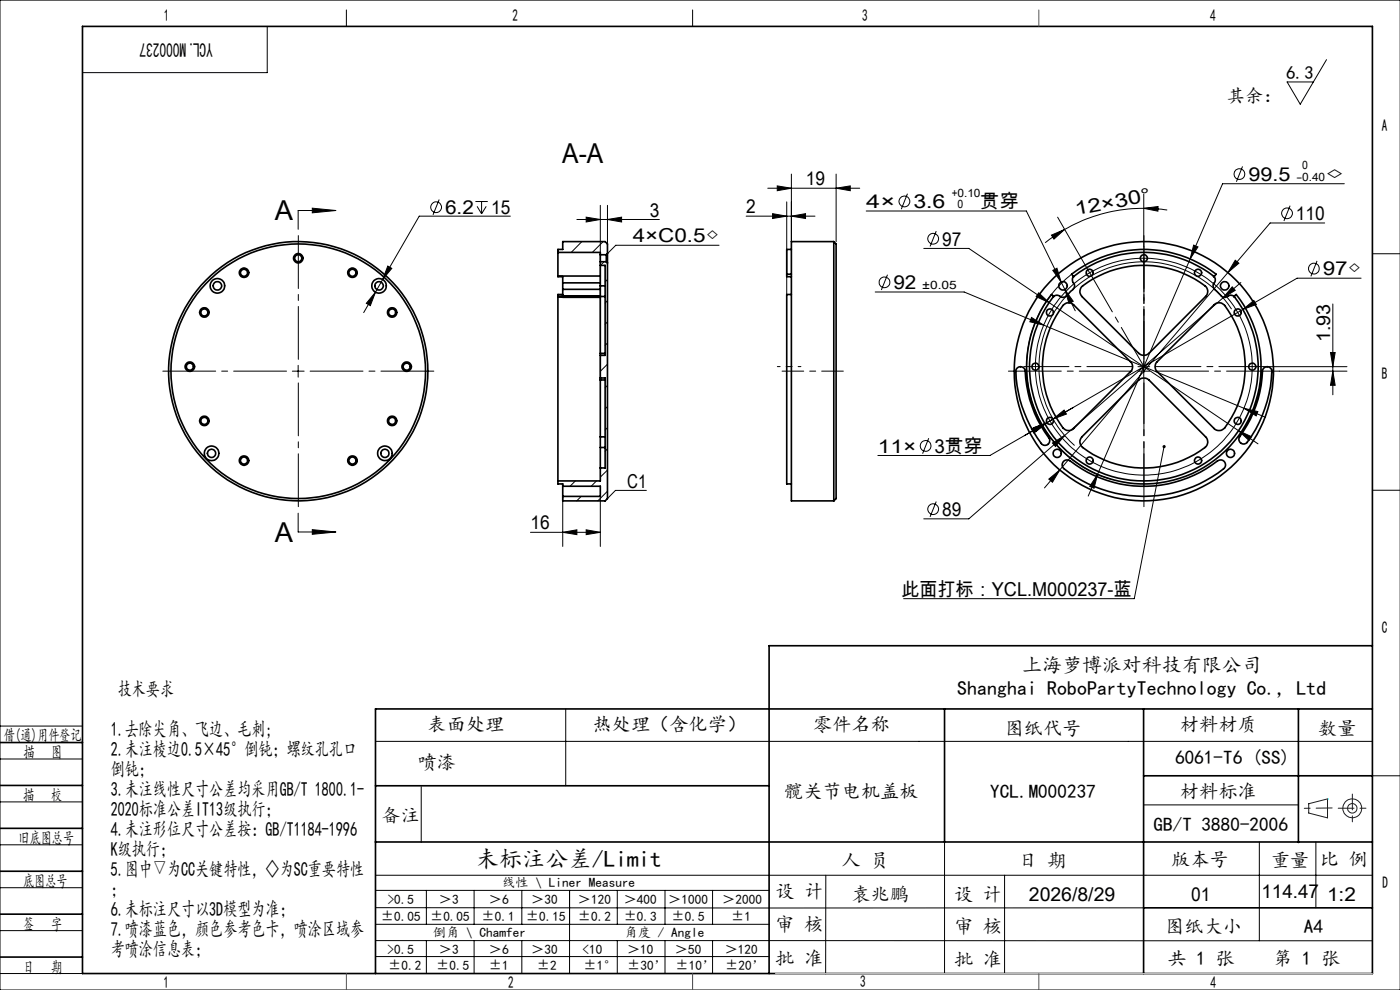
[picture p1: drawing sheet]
<svg xmlns="http://www.w3.org/2000/svg" width="297mm" height="210mm" viewBox="0 0 297 210" stroke-linecap="round" stroke-linejoin="round" font-family="sans-serif">
<g fill="none" stroke="#000" stroke-width=".21">
<path d="M0 0h297v210h-297zM56.7 5.6v9.8h-39.2M73.5 2.1v3.5M146.9 2.1v3.5M281.4 12.7l-5.6 9.4-2.7-4.7h5.5M162.9 39.9h19.5M164.9 39.4l3 .5-3 .6zM167.9 36.9v14.4M177.4 39.9l3-.5v1.1zM177.4 36.9v14.4M263.6 35.3l-1.3 3.3M285.2 39h-25.8l-6.9 15.9"/>
<path d="M66.3 44.2l5 .5-5 .4zM71.3 44.7h-8v3.9M81.2 59.3l-1.5 2.7M82.3 56.4l.8 .5-1.9 2.4zM93.2 42.3l-1.3 3.3M100.9 42.7h2.6M101.2 43.8l1 1.6M102.2 42.7v2.7M103.2 43.8l-1 1.6M108.3 45.9h-19.4l-7.7 13.4M122.4 46.6h17.5M123.4 51.3l-2.2 2.2"/>
<path d="M124.4 46.1l3 .5-3 .5zM127.4 43.6v37M128 51.3l-2.3 2.2M128.2 55.5l-.8 .8M128.9 46.6l3-.5v1zM128.9 43.6v12.2M128.9 59.3l-.5 .5M152.5 52h-21.9l-1.7 1.8M158.3 45.9h14.6M163.9 45.3l3 .6-3 .4zM166.9 42.8v19.7M167.9 45.9l3-.6v1z"/>
<path d="M183.8 44.8h33.9l7.4 15M188.3 58.3l-1.3 3.2M192.5 41.1l-1.3 3.3M196 52.7h9.5l17.1 11.5M198.6 49l-1.3 3.3M223.1 49.9l2.7-1.2-2.2 2zM223.3 57.4l.9-.5 .9 2.9zM224.4 46.1l6.7 11.7M225.1 59.8l.8 1.6M225.8 48.7l-4.1 2.8M227.3 58.2a24.9 24.9 0 0 0 8.3 43.4M242.6 44.2l3.1-.4-.1 1z"/>
<path d="M242.6 44.2a33.4 33.4 0 0 0-16.8 4.5M242.6 44.2l2.5 .1 2.5 .2M242.6 41.2v11.1M252.5 54.9l-21.6 50.3M253.2 52l.9 .4-1.6 2.5zM262 55.2l.8 .6-2.3 2zM263.2 59.9l-3.7 3.3M273.7 43.6l-1.3 3.3M279.4 55.3l-1.3 3.3M281 47.3h-11.5l-44.7 52.4M288.7 59h-13.5l-11.5 6.6M291.1 53.8h5.9"/>
<path d="M62 78.7h2.5M63.3 77.5v2.5M79.7 62l-1.1 2.8-.9-.5zM79.7 62l-2.5 4.3M128.9 63.8l-.5 .5M128.9 68.3l-.5 .5M128.9 72.8l-.5 .5M128.9 77.2l-1.5 1.6M185.7 61.9h18.8l16.9 7.1M218.8 67.3l2.6 1.7-2.9-.7zM220.3 62.1l2.3 2.1-2.8-1.3zM221.4 69l42.5 17.6"/>
<path d="M222.6 64.2l40.1 27.2M225.9 61.4l1.8 2.5-.9 .4zM225.9 61.4l2.2 4.5M226.2 62.8a22.3 22.3 0 0 0 1.8 31.7M227.6 61.4a22.2 22.2 0 0 1 33.7 4.2M241.4 77.8h2.5M241.4 78.7h2.5M242.6 76.5v3.5M259.5 63.2l-33.7 29.2M261.4 60.8l.6 .8-2.5 1.6zM263.7 65.6l2.3-1.9 .5 .9zM263.7 65.6l-42 24.3"/>
<path d="M268.1 77.8h17.6M271.4 78.7h14.3M282.3 74.8h.9l-.4 3zM282.8 64.5v19.2M282.8 78.7l.4 3h-.9zM128.9 81.8l-.5 .5M128.9 86.2l-.5 .5M128.9 90.7l-.5 .5M128.9 95.2l-.5 .5M128.9 99.7l-1.5 1.5M197 92.9l-1.3 3.3M218.8 91l2.9-1.1-2.4 2z"/>
<path d="M219.3 90.7l2.8-1-2.4 1.9zM222.1 89.7l-12.1 6.9h-23.8M223.3 94l2.5-1.6-1.9 2.3zM223.4 88.9l2.3-1.9 .5 .8zM223.4 88.9l-1.3 .8M224.8 99.7l-3.2 3.8M225.8 92.4l-20.3 17.7h-9.5M227.7 86.4l-4.3 2.5M246.9 94.7l-6.3 32.3h-48.9M262.7 91.4l2.8 1.2-.5 .8zM262.7 91.4l4.2 2.7M263.9 86.6l4.6 1.9"/>
<path d="M263.9 86.6l2.9 .7-.3 .9zM63.3 108.9v3.9h8M66.3 112.4l5 .4-5 .5zM112.5 112.9h14.9M119.4 112.9l3-.5v1zM119.4 105.3v10.6M122.1 102l-1.2 1.1M123.3 105.3l-1 .9M124.4 112.4l3 .5-3 .5zM126.5 102l-1.1 1.1M127.4 105.3v10.6M128.9 104.2l-2.1 2"/>
<path d="M137.1 104h-6.5l-1.7 1.8M198.6 106.4l-1.3 3.2M222.5 101.6l2.3-1.9-1.5 2.6zM232.8 100.6l-.7 3-.9-.4zM291.1 104h5.9M0 154h17.5M79.7 157.3h211.4M120 150.4v16.3M0 179.2h17.5M0 161h17.5M0 170.1h17.5M89.4 166.9v11.8"/>
<path d="M200.4 178.6v27.9M242.6 170.7h32.8M267.2 178.6v21M279.2 178.6v14M291.1 164.6h6M0 188.3h17.5M0 197.4h17.5M79.7 185.7h211.4M79.7 199.5l211.4 .1M79.7 192.5l162.9 .1M79.7 188.9h83.5M79.7 196.1h83.5"/>
<path d="M90.5 188.9v7.2M90.5 199.5v7M100.6 188.9v7.2M100.6 199.5v7M110.7 188.9v7.2M110.7 199.5v7M120.8 188.9v17.6M131 188.9v7.2M131 199.5v7M141.1 188.9v7.2M141.1 199.5v7M151.2 188.9v7.2"/>
<path d="M151.2 199.5v7M175.2 185.7v20.9M213.1 185.7v20.8M0 206.5h17.5M79.7 202.9h83.5M163.2 206.5h127.9"/>
<circle cx="263" cy="36.9" r="1.14"/>
<circle cx="92.5" cy="44" r="1.14"/>
<circle cx="187.6" cy="59.9" r="1.14"/>
<circle cx="191.9" cy="42.7" r="1.15"/>
<circle cx="198" cy="50.6" r="1.15"/>
<circle cx="273" cy="45.3" r="1.14"/>
<circle cx="278.7" cy="57" r="1.14"/>
<circle cx="242.7" cy="77.8" r="23"/>
<circle cx="196.4" cy="94.6" r="1.15"/>
<circle cx="198" cy="108" r="1.15"/>
</g>
<g fill="none" stroke="#191924" stroke-width=".21">
<path d="M277.6 170.5l4-1v4l-4-1z"/>
<circle cx="286.9" cy="171.5" r="1.01"/>
<circle cx="286.9" cy="171.5" r="2"/>
</g>
<path d="M164.9 77.8h5" fill="none" stroke="#000" stroke-width=".21" stroke-dasharray="30.5 1.3 1.3 1.3" stroke-dashoffset="29.9"/>
<path d="M178.9 78.7h-13" fill="none" stroke="#000" stroke-width=".21" stroke-dasharray="30.5 1.3 1.3 1.3" stroke-dashoffset="25.9"/>
<path d="M242.7 54.8v23M240.2 77.8h-23M242.7 75.3v-23M242.7 77.8l-11.5-20M245.2 77.8h23M242.7 80.3v23" fill="none" stroke="#000" stroke-width=".21" stroke-dasharray="30.5 1.3 1.3 1.3" stroke-dashoffset="20.9"/>
<path d="M60.8 78.7h-26.3M63.3 76.2v-26.2M65.8 78.7h26.2M240.2 78.7h-26.3M242.7 76.2v-26.2M245.2 78.7h26.2M63.3 81.2v26.3M242.7 81.2v26.3" fill="none" stroke="#000" stroke-width=".21" stroke-dasharray="30.5 1.3 1.3 1.3" stroke-dashoffset="19.3"/>
<g fill="none" stroke="#000" stroke-width=".35">
<path d="M17.5 5.6h273.6v200.9h-273.6zM118.4 53.5v5.1M118.4 58.6v.1h1v1.3M118.4 53.5v-.6h1v-1.6h9l.5 .4v2.1M118.4 58.6h9M118.4 53.5h9v.5M119.4 60v1.4M119.4 60h8M127.4 56.3v4.3M127.4 54v1.5M127.4 56.3h1v19.1h-1M127.4 55.5v.8"/>
<path d="M127.4 55.5h1.2M127.4 54h1.2M128.6 54v1.5M128.6 55.5l.3 .3M128.9 53.8v2M128.9 55.8v50l-.5 .4h-9v-.9M128.9 53.8l-.3 .2M166.9 58.2h1M166.9 58.2v.5h1M167.9 52.9h-1v5.3M176.9 51.3v54.9M176.9 51.3h-9v54.9h9"/>
<path d="M176.9 51.3l.5 .4v54.1l-.5 .4M227.8 58.7a24.2 24.2 0 0 1 29.8 0M227.8 58.7l-.5-.5a24.9 24.9 0 0 1 30.7 0l-.4 .5M227.8 58.7a1.21 1.21 0 0 0 .1 1.6 1.33 1.33 0 0 1-.8 1.6l-.3 .3a1.51 1.51 0 0 1-1.6 .8 1.25 1.25 0 0 0-1.6-.1M257.6 58.7a1.16 1.16 0 0 1-.2 1.6 1.77 1.77 0 0 0 1 1.7l.2 .2a1.49 1.49 0 0 0 1.5 .8 1.31 1.31 0 0 1 1.7-.1M118.4 63v39M118.4 62.9v.1M118.4 62.9h1M118.4 63h1M119.4 61.4v1.4M119.4 62.8v.3h8M119.4 62.5h-1v.4"/>
<path d="M119.4 61.4h8M119.4 62.8h8M127.4 75v.4M127.4 60.6v2.3M127.4 75h1M127.4 60.6h1M127.4 62.9v12.1M127.4 75.4v4.8M127.4 62.9h1M167.9 62.5h-1v40.1h1M215.8 78.1a1 1 0 0 1 1-.3 1 1 0 0 1 .7 .9 25.7 25.7 0 0 0 5.2 14.5 1.01 1.01 0 0 1-.5 1.2 1.01 1.01 0 0 1-1.3-.3 26.2 26.2 0 0 1-5.4-15.7zM223.6 62.9a24.2 24.2 0 0 0 2.7 32.7 24.2 24.2 0 0 0 32.8 0 24.2 24.2 0 0 0 2.7-32.7"/>
<path d="M223.6 62.9l-.5-.4a24.9 24.9 0 0 0 2.7 33.6 24.9 24.9 0 0 0 33.7 0 24.9 24.9 0 0 0 2.8-33.6l-.5 .4M225.5 64.8a1.54 1.54 0 0 1 2.3-.1l12 12a1.45 1.45 0 0 1 0 2.1l-12 12.1a1.54 1.54 0 0 1-2.3-.1 21.5 21.5 0 0 1 0-26zM229.4 60.8a21.4 21.4 0 0 1 26.5 0l.3 .9-.1 .7-.3 .5-12.1 12.1a1.58 1.58 0 0 1-2.1 0l-12.3-12.4a1.5 1.5 0 0 1 .1-1.8zM245.3 76.9l12.3-12.2a1.54 1.54 0 0 1 2.2 .1 21.4 21.4 0 0 1-.2 26.2l-.6 .3h-.6l-.8-.4-12.3-12.3-.3-.8zM268.1 78.1a.99 .99 0 0 1 1.1-.2 .99 .99 0 0 1 .6 .9 26.2 26.2 0 0 1-5.5 15.2 .99 .99 0 0 1-1.2-.1 .99 .99 0 0 1-.1-1.3 25.8 25.8 0 0 0 4.9-14.2zM127.4 94.9v4.4M127.4 80.2v.4M127.4 92.7v2.2M127.4 99.3v2.7h-9M127.4 94.9h1M127.4 80.2h1v19.1h-1M127.4 80.6v12.1"/>
<path d="M127.4 80.6h1M127.4 92.7h1M225.6 97.9a1.06 1.06 0 0 1 1.4-.1 25.5 25.5 0 0 0 31.6-.2 1.04 1.04 0 0 1 1.3 .5 1.04 1.04 0 0 1-.3 1.3 27.3 27.3 0 0 1-34.1-.2 1.03 1.03 0 0 1 .1-1.3zM241.6 80.6a1.58 1.58 0 0 1 2.1 0l12.1 12.1a1.47 1.47 0 0 1-.2 2.2 21.5 21.5 0 0 1-26.2-.2l-.2-.6a1.4 1.4 0 0 1 .3-1.4zM118.4 102v.6h1v.5M119.4 103.1v2.2M119.4 103.1h8v2.2h-8M291.1 137h-127.9v69.5M0 157.5h17.5M200.4 150.4v28.2M242.6 150.4v56.1M275.4 150.4v28.3"/>
<path d="M291.1 150.4h-211.4v56.1M0 175.7h17.5M0 166.6h17.5M79.7 166.7h83.5M79.7 178.6h211.4M242.6 164.6h48.5M0 184.8h17.5M0 193.9h17.5M242.6 192.6h48.5M0 203h17.5"/>
<circle cx="51.8" cy="57.9" r=".75"/>
<circle cx="51.8" cy="57.9" r="1"/>
<circle cx="63.3" cy="54.8" r=".75"/>
<circle cx="63.3" cy="54.8" r="1"/>
<circle cx="74.8" cy="57.9" r=".75"/>
<circle cx="74.8" cy="57.9" r="1"/>
<circle cx="231.2" cy="57.9" r=".75"/>
<circle cx="242.7" cy="54.8" r=".75"/>
<circle cx="254.2" cy="57.9" r=".75"/>
<circle cx="40.3" cy="77.8" r=".75"/>
<circle cx="40.3" cy="77.8" r="1"/>
<circle cx="43.3" cy="66.3" r=".75"/>
<circle cx="43.3" cy="66.3" r="1"/>
<circle cx="46.1" cy="60.6" r="1.55"/>
<circle cx="46.1" cy="60.6" r=".89"/>
<circle cx="63.3" cy="78.7" r="27"/>
<circle cx="63.3" cy="78.7" r="27.5"/>
<circle cx="80.4" cy="60.6" r=".89"/>
<circle cx="80.4" cy="60.6" r="1.54"/>
<circle cx="83.2" cy="66.3" r="1"/>
<circle cx="83.2" cy="66.3" r=".74"/>
<circle cx="86.3" cy="77.8" r=".75"/>
<circle cx="86.3" cy="77.8" r="1"/>
<circle cx="219.7" cy="77.8" r=".75"/>
<circle cx="222.7" cy="66.3" r=".75"/>
<circle cx="225.5" cy="60.6" r=".89"/>
<circle cx="242.7" cy="78.7" r="27.5"/>
<circle cx="259.8" cy="60.6" r=".89"/>
<circle cx="262.6" cy="66.3" r=".74"/>
<circle cx="265.7" cy="77.8" r=".75"/>
<circle cx="43.3" cy="89.3" r=".75"/>
<circle cx="43.3" cy="89.3" r="1"/>
<circle cx="44.9" cy="96.2" r=".87"/>
<circle cx="44.9" cy="96.2" r="1.55"/>
<circle cx="51.8" cy="97.7" r=".75"/>
<circle cx="51.8" cy="97.7" r="1"/>
<circle cx="74.8" cy="97.7" r=".75"/>
<circle cx="74.8" cy="97.7" r="1"/>
<circle cx="81.6" cy="96.2" r=".86"/>
<circle cx="81.7" cy="96.2" r="1.55"/>
<circle cx="83.2" cy="89.3" r="1"/>
<circle cx="83.2" cy="89.3" r=".74"/>
<circle cx="222.7" cy="89.3" r=".75"/>
<circle cx="224.3" cy="96.2" r=".86"/>
<circle cx="231.2" cy="97.7" r=".75"/>
<circle cx="254.2" cy="97.7" r=".75"/>
<circle cx="261" cy="96.2" r=".86"/>
<circle cx="262.6" cy="89.3" r=".74"/>
</g>
<path d="M282.6 171.4l-5.9 .1M283.9 171.4h6M286.9 168.4v6" fill="none" stroke="#191924" stroke-width=".21" stroke-dasharray="6.3 1.3 1.3 1.3" stroke-dashoffset="3"/>
<path d="M164.5 206.5h126.6" fill="none" stroke="#c0c0c0" stroke-width=".21"/>
<path d="M220.4 2.1v3.5M73.5 206.5v3.5M146.9 206.5v3.5M220.4 206.5v3.5" fill="none" stroke="#00f" stroke-width=".21"/>
<path d="M281.6 169.5h.1" fill="none" stroke="#0ff" stroke-width=".21"/>
<g fill="#000">
<path d="M246.7 94.6l.3-.2-.1 .3 .1-.3a.33 .33 0 0 1 .3 .4 .33 .33 0 0 1-.5 .2 .33 .33 0 0 1-.1-.4z"/>
<path d="M66.3 44.2l5 .5-5 .4zM66.3 112.4l5 .4-5 .5z"/>
<path d="M242.6 44.2l3.1-.4-.1 1zM223.1 49.9l2.7-1.2-2.2 2z"/>
<path d="M79.7 62l-2 2.3 .9 .5zM82.3 56.4l-1.1 2.9 1.9-2.4zM163.9 45.3l3 .6-3 .4zM167.9 45.9l3-.6v1zM164.9 39.4l3 .5-3 .6zM177.4 39.9l3-.5v1.1zM262.7 91.4l2.3 2 .5-.8zM220.3 62.1l-.5 .8 2.8 1.3zM222.5 101.6l.8 .7 1.5-2.6zM262 55.2l-1.5 2.6 2.3-2zM261.4 60.8l-1.9 2.4 2.5-1.6zM223.3 94l.6 .7 1.9-2.3zM225.9 61.4l.9 2.9 .9-.4zM223.3 57.4l1.8 2.4-.9-2.9zM223.4 88.9l2.8-1.1-.5-.8zM219.3 90.7l.4 .9 2.4-1.9zM232.8 100.6l-1.6 2.6 .9 .4zM253.2 52l-.7 2.9 1.6-2.5zM218.8 91l.5 .9 2.4-2zM263.7 65.6l2.8-1-.5-.9zM124.4 46.1l3 .5-3 .5zM128.9 46.6l3-.5v1z"/>
<path d="M282.3 74.8h.9l-.4 3zM282.8 78.7l.4 3h-.9z"/>
<path d="M263.9 86.6l2.6 1.6 .3-.9zM218.8 67.3l-.3 1 2.9 .7z"/>
<path d="M119.4 112.9l3-.5v1zM124.4 112.4l3 .5-3 .5z"/>
</g>
<g font-size="5.8">
<text x="119.3" y="34.5">A-A</text>
<text x="58.3" y="46.7">A</text>
<text x="58.3" y="114.9">A</text>
</g>
<text font-size="4.9" x="100.9" y="184">未标注公差/Limit</text>
<g font-size="4.2">
<text x="45.1" y="9.2" transform="rotate(-180 45.1 9.2)">YCL.M000237</text>
<text x="216.8" y="142.5">上海萝博派对科技有限公司</text>
<text x="25" y="147.7">技术要求</text>
<text x="203.1" y="147.4">Shanghai RoboPartyTechnology Co., Ltd</text>
<text x="23.5" y="156.2">1.去除尖角、飞边、毛刺;</text>
<text x="23.5" y="160.4">2.未注棱边0.5×45°倒钝；螺纹孔孔口</text>
<text x="23.5" y="164.7">倒钝；</text>
<text x="23.5" y="168.9">3.未注线性尺寸公差均采用GB/T 1800.1-</text>
<text x="23.5" y="173.1">2020标准公差IT13级执行；</text>
<text x="23.5" y="177.4">4.未注形位尺寸公差按：GB/T1184-1996</text>
<text x="23.5" y="181.6">K级执行；</text>
<text x="23.5" y="185.8">5.图中▽为CC关键特性，◇为SC重要特性</text>
<text x="23.5" y="190.1">；</text>
<text x="23.5" y="194.3">6.未标注尺寸以3D模型为准；</text>
<text x="23.5" y="198.5">7.喷漆蓝色，颜色参考色卡，喷涂区域参</text>
<text x="23.5" y="202.8">考喷涂信息表；</text>
</g>
<g font-size="4.1">
<text x="170.9" y="39.3">19</text>
<text x="264.8" y="38.4">99.5</text>
<text x="281.1" y="38.4">◇</text>
<text x="94.4" y="45.4">6.2</text>
<text x="104.2" y="45.4">15</text>
<text x="137.9" y="46">3</text>
<text x="158.3" y="45.2">2</text>
<text x="183.8" y="44.2">4×</text>
<text x="193.8" y="44.2">3.6</text>
<text x="208" y="44.2">贯穿</text>
<text x="228.3" y="45.7" transform="rotate(-11 228.3 45.7)">12×30°</text>
<text x="274.9" y="46.7">110</text>
<text x="134.2" y="51.4">4×C0.5◇</text>
<text x="199.9" y="52.1">97</text>
<text x="280.6" y="58.4">97◇</text>
<text x="189.5" y="61.3">92</text>
<text x="282.2" y="72.6" transform="rotate(-90 282.2 72.6)">1.93</text>
<text x="186.3" y="96">11×</text>
<text x="198.3" y="96">3贯穿</text>
<text x="133.1" y="103.5">C1</text>
<text x="112.5" y="112.3">16</text>
<text x="199.9" y="109.5">89</text>
<text x="191.2" y="126.4">此面打标：YCL.M000237-蓝</text>
<text x="90.7" y="155.1">表面处理</text>
<text x="125.7" y="155.1">热处理（含化学）</text>
<text x="172.5" y="155.1">零件名称</text>
<text x="213.1" y="155.8">图纸代号</text>
<text x="250.3" y="155.1">材料材质</text>
<text x="279.6" y="155.8">数量</text>
<text x="88.6" y="163.2">喷漆</text>
<text x="249.3" y="162.1">6061-T6 (SS)</text>
<text x="166.4" y="169.2">髋关节电机盖板</text>
<text x="210.1" y="169.2">YCL.M000237</text>
<text x="250.3" y="169.2">材料标准</text>
<text x="80.9" y="174.3">备注</text>
<text x="244.7" y="176.3">GB/T 3880-2006</text>
<text x="178.5" y="184">人 员</text>
<text x="216" y="184">日 期</text>
<text x="248.5" y="183.7">版本号</text>
<text x="269.7" y="184">重量</text>
<text x="280" y="183.7">比 例</text>
<text x="164.5" y="190.5">设 计</text>
<text x="180.6" y="191">袁兆鹏</text>
<text x="202.4" y="191">设 计</text>
<text x="218.3" y="191">2026/8/29</text>
<text x="252.7" y="191">01</text>
<text x="267.6" y="190.5">114.47</text>
<text x="281.5" y="191">1:2</text>
<text x="164.5" y="197.4">审 核</text>
<text x="202.4" y="197.9">审 核</text>
<text x="247.2" y="198">图纸大小</text>
<text x="276.6" y="198">A4</text>
<text x="164.5" y="204.6">批 准</text>
<text x="202.4" y="205">批 准</text>
<text x="247.7" y="204.6">共 1 张</text>
<text x="270.1" y="204.6">第 1 张</text>
</g>
<g font-size="3.9">
<text x="272.8" y="16.8">6.3</text>
<text x="260.2" y="21.6">其余：</text>
</g>
<g font-size="3.5">
<text x="34.8" y="4.4">1</text>
<text x="108.7" y="4.4">2</text>
<text x="182.9" y="4.4">3</text>
<text x="256.7" y="4.4">4</text>
<text x="293.2" y="27.8">A</text>
<text x="293.2" y="80.3">B</text>
<text x="293.2" y="134.2">C</text>
<text x=".8" y="157.2">借(通)用件登记</text>
<text x="5" y="160.8">描</text>
<text x="10.9" y="160.8">图</text>
<text x="4.9" y="169.8">描</text>
<text x="10.8" y="169.8">校</text>
<text x="3.9" y="179">旧底图总号</text>
<text x="4.9" y="188.1">底图总号</text>
<text x="293.3" y="188.4">D</text>
<text x="4.9" y="197.2">签</text>
<text x="10.8" y="197.2">字</text>
<text x="4.9" y="206.3">日</text>
<text x="10.8" y="206.3">期</text>
<text x="34.7" y="209.6">1</text>
<text x="107.8" y="209.6">2</text>
<text x="182.5" y="209.3">3</text>
<text x="256.8" y="209.7">4</text>
</g>
<g font-size="2.8">
<text x="82.2" y="191.7">&gt;0.5</text>
<text x="93.1" y="191.7">＞3</text>
<text x="103.7" y="191.7">＞6</text>
<text x="106.6" y="188.1">线性 \ Liner Measure</text>
<text x="112.7" y="191.7">＞30</text>
<text x="122.6" y="191.7">＞120</text>
<text x="132.3" y="191.7">＞400</text>
<text x="141.8" y="191.7">＞1000</text>
<text x="153.2" y="191.7">＞2000</text>
<text x="80.8" y="195.3">±0.05</text>
<text x="91.2" y="195.3">±0.05</text>
<text x="102.2" y="195.3">±0.1</text>
<text x="111.6" y="195.3">±0.15</text>
<text x="122.6" y="195.3">±0.2</text>
<text x="132.3" y="195.3">±0.3</text>
<text x="142.5" y="195.3">±0.5</text>
<text x="155.1" y="195.3">±1</text>
<text x="82.2" y="202.3">&gt;0.5</text>
<text x="91.8" y="198.8">倒角 \ Chamfer</text>
<text x="93.1" y="202.3">＞3</text>
<text x="103.7" y="202.3">＞6</text>
<text x="112.7" y="202.3">＞30</text>
<text x="123.6" y="202.3">&lt;10</text>
<text x="132.5" y="198.8">角度 / Angle</text>
<text x="133" y="202.3">＞10</text>
<text x="143.2" y="202.3">＞50</text>
<text x="153.7" y="202.3">＞120</text>
<text x="82.3" y="205.8">±0.2</text>
<text x="92.5" y="205.8">±0.5</text>
<text x="103.7" y="205.8">±1</text>
<text x="113.9" y="205.8">±2</text>
<text x="123.8" y="205.7">±1°</text>
<text x="133" y="205.7">±30’</text>
<text x="143.3" y="205.7">±10’</text>
<text x="153.8" y="205.8">±20’</text>
</g>
<g font-size="2.4">
<text x="276.2" y="35.9">0</text>
<text x="201.9" y="41.7">+0.10</text>
<text x="275" y="38.4">-0.40</text>
<text x="203.1" y="44.2">0</text>
<text x="195.6" y="61.3">±0.05</text>
</g>
</svg>
